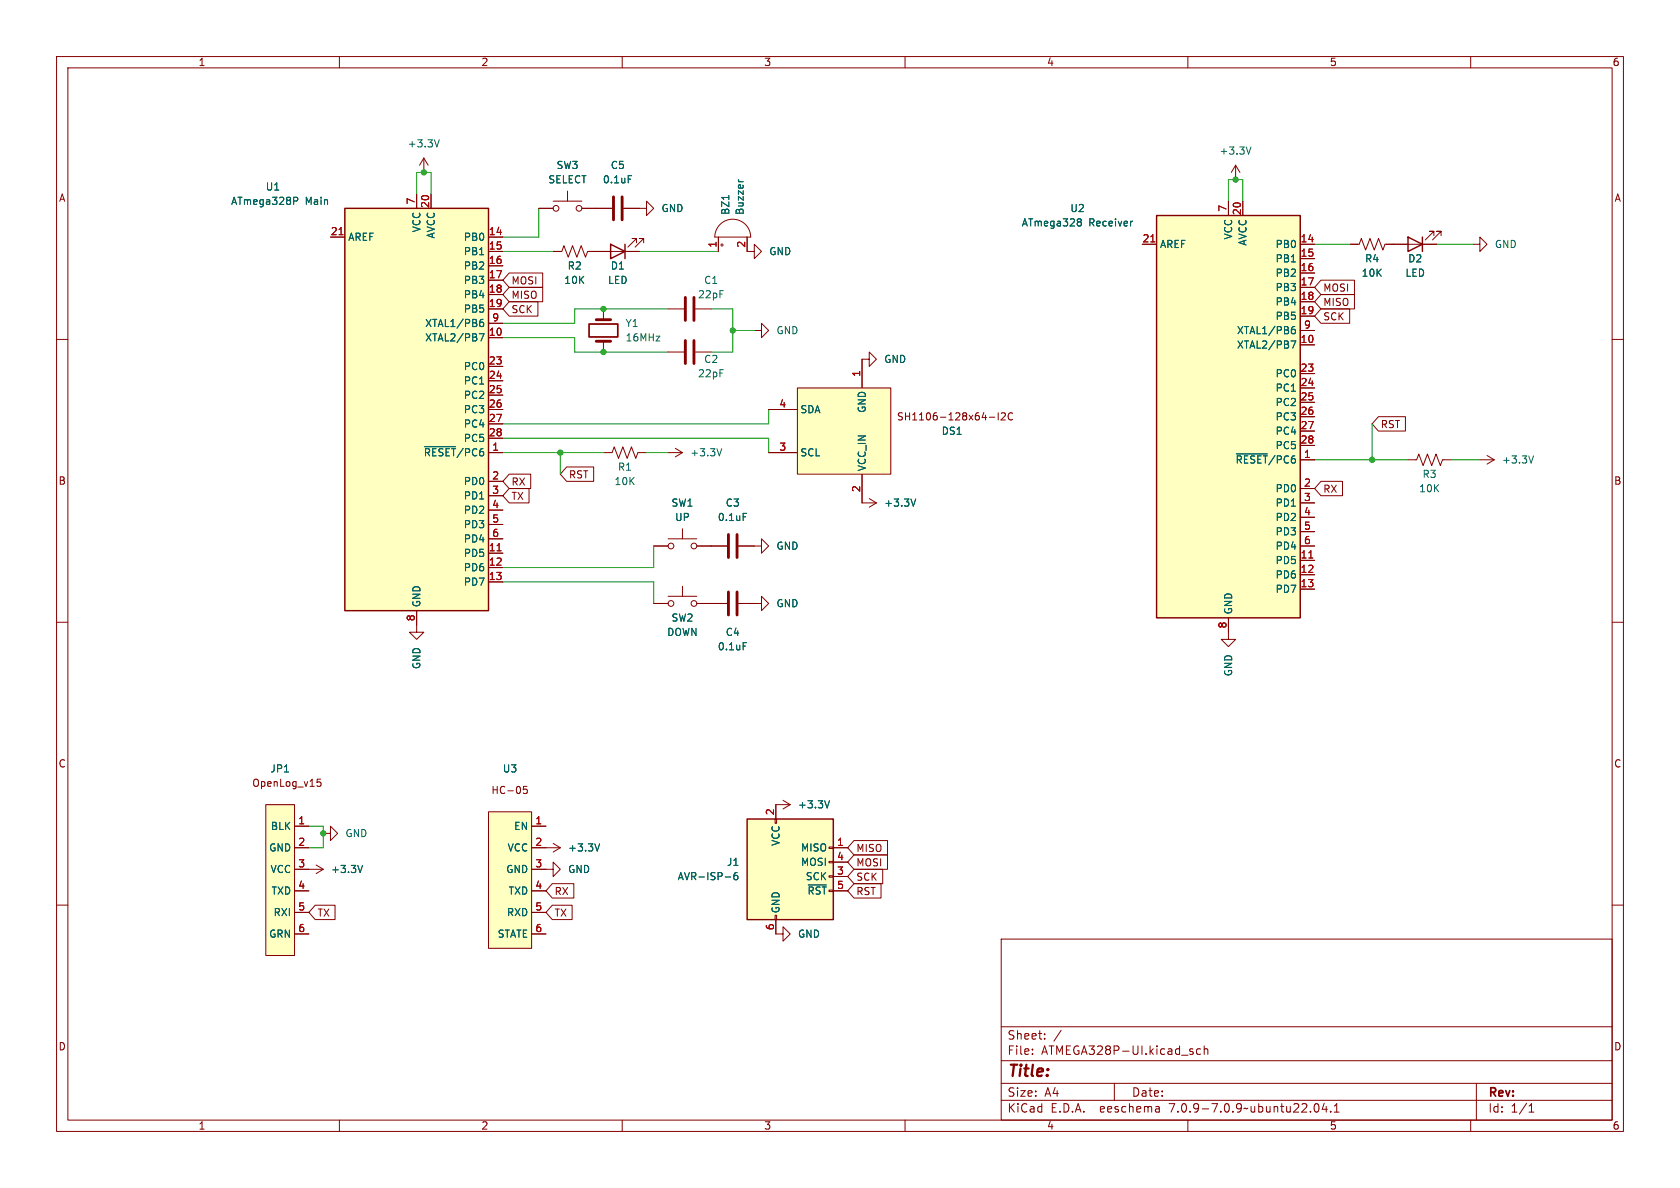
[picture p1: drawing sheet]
<svg xmlns="http://www.w3.org/2000/svg" width="297mm" height="210mm" viewBox="0 0 297 210" stroke-linecap="round" stroke-linejoin="round" font-family="sans-serif">
<g fill="none" stroke="#840000" stroke-width=".18">
<path d="M10 10h277v190h-277zM12 12h273v186h-273zM60 10v2M110 10v2M160 10v2M210 10v2M260 10v2M73.7 34.3v2.5M74.9 27.9l-.7 1.3M74.9 27.9v2.6M74.9 27.9l.8 1.3M76.2 34.3v2.5"/>
<path d="M95.2 36.8h2.6M97.8 35.6h5.1M100.3 33.8v1.8M102.9 36.8h5.3M110.2 36.8h4.1v-1.2l1.3 1.2-1.3 1.3v-1.3M127.3 39.7a3.2 3.2 0 0 1 3.5-.7 3.2 3.2 0 0 1 1.9 2.9h-6.3a3.2 3.2 0 0 1 .9-2.2zM217.2 35.6v2.5M218.4 29.2l-.7 1.3M218.4 29.2v2.6M218.4 29.2l.8 1.3M219.7 35.6v2.5M10 60h2"/>
<path d="M58.4 41.9h2.6M86.4 44.5h2.5M86.4 54.6h2.5M86.4 59.7h2.5M86.4 41.9h2.5M86.4 47h2.5M86.4 49.5h2.5M86.4 52.1h2.5M86.4 57.2h2.5M90 50.8h5.9v2.5h-5.9l-1.1-1.2zM90 53.3h5.1v2.6h-5.1l-1.1-1.3zM90 48.3h5.9v2.5h-5.9l-1.1-1.3z"/>
<path d="M97.8 44.5h1.5l.4-1.1 .8 2.1 .7-2.1 .8 2.1 .7-2.1 .8 2.1 .4-1h9.1M106.7 54.6v1.9M112.5 42.9v-.7h-.7h.7l-1.5 1.5M113.8 42.9v-.7h-.8h.8l-1.5 1.5M118.1 54.6h2.8M122.9 54.6h2.8M127 41.9v2.6M127.4 43.3h.5M127.6 43.1v.5M132.1 41.9v2.6h1.2v-1.3l1.3 1.3-1.3 1.2v-1.2M133.3 58.4h1.3v-1.2l1.3 1.2-1.3 1.3v-1.3M201.9 43.2h2.6"/>
<path d="M229.9 43.2h2.5M229.9 45.7h2.5M229.9 48.3h2.5M229.9 50.8h2.5M229.9 53.3h2.5M229.9 55.9h2.5M229.9 58.4h2.5M233.5 49.5h6v2.6h-6l-1.1-1.3zM233.5 54.6h5.1v2.6h-5.1l-1.1-1.3zM233.5 52.1h6v2.5h-6l-1.1-1.3zM238.8 43.2h1.5l.4-1 .7 2 .8-2 .8 2 .7-2 .8 2 .4-1h9.1M253.5 41.7v-.8h-.8h.8l-1.5 1.5"/>
<path d="M254.8 41.7v-.8h-.8h.8l-1.6 1.5M260.3 43.2h1.3v-1.3l1.3 1.3-1.3 1.3v-1.3M285 60h2M86.4 72.4h2.5M86.4 64.8h2.5M86.4 67.3h2.5M86.4 69.9h2.5M86.4 74.9h2.5M86.4 77.5h2.5M106.7 60.3v1.9M118.1 62.2h2.8M119.4 79.2l1.2 .8"/>
<path d="M122.9 62.2h2.8M135.9 72.4h5M141 68.6h16.5v15.2h-16.5zM153.7 63.5v1.3l1.2-1.3-1.2-1.3v1.3h-1.3v5M174.9 73.8h1M176.5 73v1.2M177 73.1l.5-.1 .2 .3-.7 .9h.7M179 73.1a.6 .6 0 0 0-.8 .4 .6 .6 0 0 0 .6 .7l.2-.1M229.9 61h2.5M229.9 66h2.5M229.9 68.6h2.5M229.9 71.1h2.5"/>
<path d="M229.9 73.7h2.5M229.9 76.2h2.5M229.9 78.7h2.5M243.7 73.7h4.8v2.5h-4.8l-1.1-1.3zM86.4 80h2.5M86.4 97.8h2.5M86.4 85.1h2.5M86.4 87.6h2.5M86.4 90.2h2.5M86.4 92.7h2.5M86.4 95.3h2.5M90 86.4h3.5v2.5h-3.5l-1.1-1.3z"/>
<path d="M90 83.8h3.8v2.6h-3.8l-1.1-1.3zM100.2 82.5h4.8v2.6h-4.8l-1.1-1.3zM106.7 80h1.5l.4-1 .7 2 .8-2 .8 2 .7-2 .8 2 .4-1h1.5M115.6 96.5h2.5M118.1 80h2.5M118.1 95.3h5.1M120.6 80l-1.2 .8M120.6 93.5v1.8M123.2 96.5h5.3M130.6 96.5h4v-1.2l1.3 1.2-1.3 1.3v-1.3M135.9 80h5M152.4 83.9v5h2.5"/>
<path d="M153.7 88.1l1.2 .8M154.9 88.9l-1.2 .8M229.9 88.9h2.5M229.9 96.5h2.5M229.9 81.3h2.5M229.9 99.1h2.5M229.9 86.4h2.5M229.9 91.4h2.5M229.9 94h2.5M233.5 85.1h3.8v2.5h-3.8l-1.1-1.2zM248.9 81.3h1.5l.4-1 .8 2 .7-2 .8 2 .8-2 .7 2 .4-1h1.5M261.6 81.3h2.6"/>
<path d="M262.9 80.5l1.3 .8M264.2 81.3l-1.3 .7M10 110h2M73.7 108v3.8h1.2l-1.2 1.2-1.3-1.2h1.3M86.4 100.3h2.5M86.4 102.9h2.5M115.6 106.7h2.5M118.1 105.4h5.1M120.6 103.6v1.8M123.2 106.7h5.3M130.6 106.7h4v-1.3l1.3 1.3-1.3 1.3v-1.3M217.2 109.2v3.8h1.2l-1.2 1.3-1.3-1.3h1.3"/>
<path d="M229.9 101.6h2.5M229.9 104.1h2.5M285 110h2M56.1 138.3l.4-.1 .3 .3-.2 .4h-.5M56.1 137.7h.6M91.8 139.1l.2 .4-.2 .7M93.2 139h-.6l-.1 .6 .2-.1 .4 .1 .1 .1v.5l-.2 .1-.5-.1M10 160h2M47 142.2h5.1v26.7h-5.1zM52.1 149.9h2.5M52.1 146.1h2.5M52.1 153.7h5"/>
<path d="M52.1 157.5h2.5M55.9 152.9l1.2 .8M57.1 147.3h1.3v-1.2l1.3 1.2-1.3 1.3v-1.3M57.1 153.7l-1.2 .7M86.4 143.5h7.6v24.1h-7.6zM94 153.7h3.8v-1.3l1.3 1.3-1.3 1.2v-1.2M94 149.9h5.1M94 146.1h2.5M94 157.5h2.5M97.6 156.2h3.8v2.6h-3.8l-1.1-1.3zM97.8 149.1l1.3 .8M99.1 149.9l-1.3 .7"/>
<path d="M137 144.8h.3v.7h-.3zM138.4 141.5l1.3 .7M139.7 142.2h-2.5v2.6M139.7 142.2l-1.3 .8M146.6 154.8h.7v.3h-.7zM146.6 152.3h.7v.2h-.7zM146.6 149.7h.7v.3h-.7zM147.3 149.9h2.6M147.3 157.5h2.6M147.3 154.9h2.6M147.3 152.4h2.6M151 151.1h5.9v2.6h-5.9l-1.1-1.3z"/>
<path d="M151 153.7h5.1v2.5h-5.1l-1.1-1.3zM151 148.6h5.9v2.5h-5.9l-1.1-1.2zM151 156.2h4.8v2.6h-4.8l-1.1-1.3zM285 160h2M52.1 161.3h2.5M52.1 165.1h2.5M55.7 160h3.5v2.6h-3.5l-1.1-1.3zM94 161.3h2.5M94 165.1h2.5M97.6 160h3.5v2.6h-3.5l-1.1-1.3zM137 161.8h.3v.8h-.3zM137.2 162.6v2.5h1.2v-1.3l1.3 1.3-1.3 1.3v-1.3"/>
<path d="M177 166h108v32h-108zM60 198v2M110 198v2M160 198v2M177 194.5h108M177 191.5h108M177 187.5h108M177 181.5h108M182.5 186.3v.1M182.5 185.5v.1M184.7 183.6v.1M184.7 182.8v.1"/>
<path d="M187.6 182.1l-1.3 2M197 191.5v3M204.9 195.7l.1 .9M205 196.5l-.2 .1M205 196h-.2M210 198v2M212.2 185.5l-.4-.1-.3 .3v.4l.2 .2h.5M212.9 185.5l.2-.1 .4 .1v.9M212.9 184.9v1.5M232.5 195.2l.2-.1a.81 .81 0 0 1 .6 .6 .81 .81 0 0 1-.3 .8l-.2 .1a.81 .81 0 0 1-.3-1.4zM234.1 195l-.4 1.1h1M234.5 195.6v1"/>
<path d="M235.2 196.5v.1M235.9 196.6h.8M235.9 195.5l.4-.4v1.5M260 198v2M261 191.5v6.5M270.3 196.6h.9M270.3 195.5l.4-.4v1.5"/>
<circle cx="98.3" cy="36.8" r=".51"/>
<circle cx="102.4" cy="36.8" r=".51"/>
<circle cx="118.6" cy="96.5" r=".51"/>
<circle cx="122.7" cy="96.5" r=".51"/>
<circle cx="118.6" cy="106.7" r=".51"/>
<circle cx="122.7" cy="106.7" r=".51"/>
</g>
<g fill="#ffffc2" stroke="#ffffc2" stroke-width=".18">
<path d="M141 68.6h16.5v15.2h-16.5z"/>
<path d="M86.4 143.5h7.6v24.1h-7.6z"/>
<path d="M61 36.8h25.4v71.2h-25.4z"/>
<path d="M132.1 144.8h15.2v17.8h-15.2z"/>
<path d="M204.5 38.1h25.4v71.1h-25.4z"/>
<path d="M47 142.2h5.1v26.7h-5.1z"/>
</g>
<path d="M104.1 57.3h5.1v2.3h-5.1z" fill="none" stroke="#840000" stroke-width=".3"/>
<path d="M108.5 34.8v4.1M110 34.8v4.1M105.4 56.5h2.5M121.2 52.6v4M122.7 52.6v4M105.4 60.3h2.5M121.2 60.2v4.1M122.7 60.2v4.1M128.8 94.5v4.1M130.3 94.5v4.1M128.8 104.6v4.1M130.3 104.6v4.1" fill="none" stroke="#840000" stroke-width=".51"/>
<g fill="none" stroke="#006464" stroke-width=".18">
<path d="M51.9 34.9h.5l.2 .2-.1 .4h-.6M77.7 24.7l-.5 1.3M111.1 31.1h.6M128.8 34.5v.8M130.5 31.8l.1 .2M190.7 38.7h.2l.3 .2-.3 .3M190.7 39.2h.2M190.9 39.2l.3 .3v.2l-.2 .2h-.3M200.2 39.1l-.2 .1M221.2 26l-.5 1.2M84.7 59h.9l-.6 1.3M84.8 57.1l.5-.2 .2 .3-.1 .5h-.4l-.2-.1"/>
<path d="M85.4 56.5h-.4l-.2 .3M228.4 58.3l.4-.1 .2 .3-.1 .4-.4 .1-.1-.1M228.9 57.7l-.4 .1-.1 .2M75.1 79h5.4M127.6 79.3l-.4 1.3M228.2 60.3h.9l-.6 1.2M131.4 90.7h.6M161.9 88.2l-.4 1.3M218.6 80.2h5.5M271.1 80.6l-.4 1.3M131.4 113.6h.6M64.1 153l-.4 1.2"/>
<path d="M106 149.2l-.4 1.2M128.2 155h1M130.3 154.2l-.3 .1a.86 .86 0 0 0 0 1.2l.4-.1 .1-.4-.3-.3-.3 .1-.2 .2M142.9 156.4h3.2M146.6 141.5l-.4 1.3"/>
</g>
<path d="M61 36.8h25.4v71.2h-25.4zM204.5 38.1h25.4v71.1h-25.4zM107.9 43.2l2.6 1.3-2.6 1.2zM110.5 43.2v2.5M248.9 41.9l2.6 1.3-2.6 1.3zM251.5 41.9v2.6M132.1 144.8h15.2v17.8h-15.2z" fill="none" stroke="#840000" stroke-width=".25"/>
<path d="M59.9 41.5h.8M203.4 42.8h.8M87.9 97.4h.7M231.4 98.6h.7" fill="none" stroke="#a90000" stroke-width=".18"/>
<g fill="none" stroke="#009600" stroke-width=".18">
<path d="M73.7 34.3v-3.8h2.5v3.8M95.2 36.8v5.1h-6.3M217.2 35.6v-3.8h2.5v3.8M88.9 59.7h12.7v2.5h16.5M88.9 44.5h8.9M113 44.5h14M118.1 54.6h-16.5v2.6h-12.7M125.7 54.6h3.8v7.6h-3.8M129.5 58.4h3.8M232.4 43.2h6.4M254 43.2h6.3M88.9 77.5h47v2.5"/>
<path d="M135.9 72.4v2.5h-47M242.6 74.9v6.4M88.9 80h17.8M99.1 80v3.8M114.3 80h3.8M115.6 96.5v3.8h-26.7M232.4 81.3h16.5M256.5 81.3h5.1M88.9 102.9h26.7v3.8M54.6 146.1h2.5v3.8h-2.5"/>
</g>
<g fill="#009600" stroke="#009600" stroke-width=".18">
<circle cx="242.6" cy="81.3" r=".46"/>
<circle cx="218.4" cy="31.8" r=".46"/>
<circle cx="129.5" cy="58.4" r=".46"/>
<circle cx="106.7" cy="62.2" r=".46"/>
<circle cx="74.9" cy="30.5" r=".46"/>
<circle cx="106.7" cy="54.6" r=".46"/>
<circle cx="99.1" cy="80" r=".46"/>
<circle cx="57.1" cy="147.3" r=".46"/>
</g>
<text font-size="2.8" fill="#840000" x="178" y="190.9">Title:</text>
<g font-size="2.1" fill="#840000">
<text x="178" y="184">Sheet:</text>
<text x="178" y="186.7">File:</text>
<text x="184.1" y="186.7">ATMEGA328P-UI.kicad_sch</text>
<text x="178" y="196.9">KiCad</text>
<text x="178" y="194.1">Size:</text>
<text x="184.7" y="194.1">A4</text>
<text x="185.7" y="196.9">E.D.A.</text>
<text x="194.6" y="196.9">eeschema</text>
<text x="200" y="194.1">Date:</text>
<text x="207" y="196.9">7.0.9-7.0.9~ubuntu22.04.1</text>
<text x="263" y="194.3">Rev:</text>
<text x="263" y="196.9">Id:</text>
<text x="267.1" y="196.9">1/1</text>
</g>
<g font-size="1.8" fill="#840000">
<text x="35" y="11.9">1</text>
<text x="85" y="11.9">2</text>
<text x="135" y="11.9">3</text>
<text x="185" y="11.9">4</text>
<text x="235" y="11.9">5</text>
<text x="285" y="11.9">6</text>
<text x="10.3" y="35.9">A</text>
<text x="285.3" y="35.9">A</text>
<text x="90.3" y="53">MISO</text>
<text x="90.3" y="50.5">MOSI</text>
<text x="233.8" y="51.8">MOSI</text>
<text x="90.3" y="55.6">SCK</text>
<text x="233.8" y="56.8">SCK</text>
<text x="233.8" y="54.3">MISO</text>
<text x="158.5" y="74.5">SH1106-128x64-I2C</text>
<text x="244" y="75.9">RST</text>
<text x="10.3" y="85.9">B</text>
<text x="90.3" y="88.6">TX</text>
<text x="90.3" y="86">RX</text>
<text x="100.5" y="84.8">RST</text>
<text x="233.8" y="87.3">RX</text>
<text x="285.3" y="85.9">B</text>
<text x="10.3" y="135.9">C</text>
<text x="285.3" y="135.9">C</text>
<text x="44.5" y="139.3">OpenLog_v15</text>
<text x="86.2" y="140.6">HC-05</text>
<text x="151.3" y="153.4">MOSI</text>
<text x="151.3" y="155.9">SCK</text>
<text x="151.3" y="150.8">MISO</text>
<text x="97.9" y="158.4">RX</text>
<text x="151.3" y="158.4">RST</text>
<text x="56" y="162.2">TX</text>
<text x="97.9" y="162.2">TX</text>
<text x="10.3" y="185.9">D</text>
<text x="285.3" y="185.9">D</text>
<text x="35" y="199.9">1</text>
<text x="85" y="199.9">2</text>
<text x="135" y="199.9">3</text>
<text x="185" y="199.9">4</text>
<text x="235" y="199.9">5</text>
<text x="285" y="199.9">6</text>
</g>
<g font-size="1.8" fill="#006464">
<text x="72" y="26.3">+3.3V</text>
<text x="215.5" y="27.5">+3.3V</text>
<text x="46.9" y="33.9">U1</text>
<text x="96.8" y="32.6">SELECT</text>
<text x="98.3" y="30.1">SW3</text>
<text x="106.5" y="32.6">0.1uF</text>
<text x="107.9" y="30.1">C5</text>
<text x="40.8" y="36.4">ATmega328P</text>
<text x="54" y="36.4">Main</text>
<text x="74.5" y="41.2" transform="rotate(-90 74.5 41.2)">VCC</text>
<text x="116.8" y="37.7">GND</text>
<text x="129.1" y="38.1" transform="rotate(-90 129.1 38.1)">BZ1</text>
<text x="131.7" y="38.1" transform="rotate(-90 131.7 38.1)">Buzzer</text>
<text x="180.5" y="40.2">ATmega328</text>
<text x="189.1" y="37.7">U2</text>
<text x="192.5" y="40.2">Receiver</text>
<text x="61.5" y="42.8">AREF</text>
<text x="77.1" y="42.3" transform="rotate(-90 77.1 42.3)">AVCC</text>
<text x="81.9" y="42.8">PB0</text>
<text x="81.9" y="45.3">PB1</text>
<text x="81.9" y="47.9">PB2</text>
<text x="100.3" y="47.9">R2</text>
<text x="107.9" y="47.9">D1</text>
<text x="135.9" y="45.3">GND</text>
<text x="205" y="44">AREF</text>
<text x="218" y="42.4" transform="rotate(-90 218 42.4)">VCC</text>
<text x="220.6" y="43.5" transform="rotate(-90 220.6 43.5)">AVCC</text>
<text x="225.4" y="44">PB0</text>
<text x="225.4" y="46.6">PB1</text>
<text x="241.2" y="46.6">R4</text>
<text x="248.8" y="46.6">D2</text>
<text x="264.2" y="44">GND</text>
<text x="81.9" y="50.4">PB3</text>
<text x="81.9" y="52.9">PB4</text>
<text x="99.7" y="50.4">10K</text>
<text x="107.4" y="50.4">LED</text>
<text x="123.3" y="52.9">22pF</text>
<text x="124.4" y="50.4">C1</text>
<text x="225.4" y="49.1">PB2</text>
<text x="225.4" y="51.7">PB3</text>
<text x="240.6" y="49.1">10K</text>
<text x="248.4" y="49.1">LED</text>
<text x="75.1" y="58">XTAL1/PB6</text>
<text x="81.9" y="55.5">PB5</text>
<text x="110.5" y="58">Y1</text>
<text x="137.2" y="59.3">GND</text>
<text x="218.6" y="59.3">XTAL1/PB6</text>
<text x="225.4" y="54.2">PB4</text>
<text x="225.4" y="56.7">PB5</text>
<text x="75.1" y="60.6">XTAL2/PB7</text>
<text x="81.9" y="65.6">PC0</text>
<text x="110.5" y="60.6">16MHz</text>
<text x="124.4" y="64.4">C2</text>
<text x="156.2" y="64.4">GND</text>
<text x="218.6" y="61.8">XTAL2/PB7</text>
<text x="81.9" y="68.2">PC1</text>
<text x="81.9" y="70.7">PC2</text>
<text x="123.3" y="66.9">22pF</text>
<text x="225.4" y="66.9">PC0</text>
<text x="225.4" y="69.4">PC1</text>
<text x="225.4" y="72">PC2</text>
<text x="81.9" y="73.3">PC3</text>
<text x="81.9" y="75.8">PC4</text>
<text x="141.4" y="73.3">SDA</text>
<text x="153.3" y="73.1" transform="rotate(-90 153.3 73.1)">GND</text>
<text x="166.4" y="77.1">DS1</text>
<text x="225.4" y="74.5">PC3</text>
<text x="225.4" y="77.1">PC4</text>
<text x="74.8" y="80.9">~{RESET}/PC6</text>
<text x="81.9" y="78.3">PC5</text>
<text x="109.1" y="83.4">R1</text>
<text x="121.9" y="80.9">+3.3V</text>
<text x="141.4" y="80.9">SCL</text>
<text x="153.3" y="83.4" transform="rotate(-90 153.3 83.4)">VCC_IN</text>
<text x="218.3" y="82.1">~{RESET}/PC6</text>
<text x="225.4" y="79.6">PC5</text>
<text x="265.4" y="82.1">+3.3V</text>
<text x="81.9" y="86">PD0</text>
<text x="81.9" y="88.5">PD1</text>
<text x="108.5" y="86">10K</text>
<text x="118.6" y="89.8">SW1</text>
<text x="128.2" y="89.8">C3</text>
<text x="156.2" y="89.8">+3.3V</text>
<text x="225.4" y="87.2">PD0</text>
<text x="225.4" y="89.8">PD1</text>
<text x="250.8" y="87.2">10K</text>
<text x="251.4" y="84.7">R3</text>
<text x="81.9" y="91">PD2</text>
<text x="81.9" y="93.6">PD3</text>
<text x="119.2" y="92.3">UP</text>
<text x="126.8" y="92.3">0.1uF</text>
<text x="225.4" y="92.3">PD2</text>
<text x="225.4" y="94.8">PD3</text>
<text x="81.9" y="98.7">PD5</text>
<text x="81.9" y="101.2">PD6</text>
<text x="81.9" y="96.1">PD4</text>
<text x="137.2" y="97.4">GND</text>
<text x="225.4" y="99.9">PD5</text>
<text x="225.4" y="97.4">PD4</text>
<text x="74.5" y="107.4" transform="rotate(-90 74.5 107.4)">GND</text>
<text x="81.9" y="103.7">PD7</text>
<text x="137.2" y="107.5">GND</text>
<text x="225.4" y="102.5">PD6</text>
<text x="225.4" y="105">PD7</text>
<text x="117.9" y="112.6">DOWN</text>
<text x="118.6" y="110.1">SW2</text>
<text x="128.2" y="112.6">C4</text>
<text x="218" y="108.7" transform="rotate(-90 218 108.7)">GND</text>
<text x="74.5" y="118.4" transform="rotate(-90 74.5 118.4)">GND</text>
<text x="126.8" y="115.2">0.1uF</text>
<text x="218" y="119.7" transform="rotate(-90 218 119.7)">GND</text>
<text x="47.7" y="136.8">JP1</text>
<text x="88.8" y="136.8">U3</text>
<text x="141" y="143.1">+3.3V</text>
<text x="47.8" y="146.9">BLK</text>
<text x="61" y="148.2">GND</text>
<text x="90.8" y="146.9">EN</text>
<text x="138" y="149.6" transform="rotate(-90 138 149.6)">VCC</text>
<text x="47.5" y="150.7">GND</text>
<text x="47.7" y="154.5">VCC</text>
<text x="58.4" y="154.5">+3.3V</text>
<text x="89.4" y="154.5">GND</text>
<text x="89.6" y="150.7">VCC</text>
<text x="100.3" y="154.5">GND</text>
<text x="100.3" y="150.7">+3.3V</text>
<text x="119.7" y="155.8">AVR-ISP-6</text>
<text x="128.4" y="153.3">J1</text>
<text x="141.5" y="150.7">MISO</text>
<text x="141.5" y="153.3">MOSI</text>
<text x="142.4" y="155.8">SCK</text>
<text x="47.9" y="158.3">TXD</text>
<text x="89.8" y="158.3">TXD</text>
<text x="138" y="161.5" transform="rotate(-90 138 161.5)">GND</text>
<text x="142.7" y="158.3">~{RST}</text>
<text x="47.5" y="166">GRN</text>
<text x="48.3" y="162.2">RXI</text>
<text x="87.9" y="166">STATE</text>
<text x="89.5" y="162.2">RXD</text>
<text x="141" y="166">GND</text>
</g>
<g font-size="1.8" fill="#a90000">
<text x="58.4" y="41.7">21</text>
<text x="73.4" y="36.3" transform="rotate(-90 73.4 36.3)">7</text>
<text x="75.9" y="36.9" transform="rotate(-90 75.9 36.9)">20</text>
<text x="86.3" y="41.7">14</text>
<text x="216.9" y="37.5" transform="rotate(-90 216.9 37.5)">7</text>
<text x="219.5" y="38.1" transform="rotate(-90 219.5 38.1)">20</text>
<text x="86.3" y="44.2">15</text>
<text x="86.3" y="46.7">16</text>
<text x="126.7" y="43.9" transform="rotate(-90 126.7 43.9)">1</text>
<text x="131.8" y="43.9" transform="rotate(-90 131.8 43.9)">2</text>
<text x="201.9" y="42.9">21</text>
<text x="229.8" y="42.9">14</text>
<text x="229.8" y="45.5">15</text>
<text x="86.3" y="49.3">17</text>
<text x="86.3" y="51.8">18</text>
<text x="229.8" y="48">16</text>
<text x="229.8" y="50.5">17</text>
<text x="229.8" y="53.1">18</text>
<text x="86.3" y="59.4">10</text>
<text x="86.3" y="54.4">19</text>
<text x="86.9" y="56.9">9</text>
<text x="229.8" y="55.6">19</text>
<text x="230.4" y="58.2">9</text>
<text x="86.3" y="64.5">23</text>
<text x="229.8" y="60.7">10</text>
<text x="229.8" y="65.8">23</text>
<text x="86.3" y="67.1">24</text>
<text x="86.3" y="69.6">25</text>
<text x="152.1" y="66.7" transform="rotate(-90 152.1 66.7)">1</text>
<text x="229.8" y="68.3">24</text>
<text x="229.8" y="70.9">25</text>
<text x="86.3" y="72.1">26</text>
<text x="86.3" y="74.7">27</text>
<text x="86.3" y="77.2">28</text>
<text x="137.7" y="72.1">4</text>
<text x="229.8" y="73.4">26</text>
<text x="229.8" y="75.9">27</text>
<text x="86.9" y="79.8">1</text>
<text x="137.7" y="79.8">3</text>
<text x="229.8" y="78.5">28</text>
<text x="230.4" y="81">1</text>
<text x="86.9" y="84.8">2</text>
<text x="86.9" y="87.4">3</text>
<text x="86.9" y="89.9">4</text>
<text x="152.1" y="87.1" transform="rotate(-90 152.1 87.1)">2</text>
<text x="230.4" y="86.1">2</text>
<text x="230.4" y="88.6">3</text>
<text x="86.9" y="92.5">5</text>
<text x="86.9" y="95">6</text>
<text x="230.4" y="91.2">4</text>
<text x="230.4" y="93.7">5</text>
<text x="86.3" y="97.5">11</text>
<text x="86.3" y="100.1">12</text>
<text x="229.8" y="98.8">11</text>
<text x="229.8" y="101.3">12</text>
<text x="230.4" y="96.3">6</text>
<text x="86.3" y="102.6">13</text>
<text x="229.8" y="103.9">13</text>
<text x="73.4" y="109.9" transform="rotate(-90 73.4 109.9)">8</text>
<text x="216.9" y="111.2" transform="rotate(-90 216.9 111.2)">8</text>
<text x="52.6" y="145.8">1</text>
<text x="52.6" y="149.6">2</text>
<text x="94.5" y="145.8">1</text>
<text x="94.5" y="149.6">2</text>
<text x="136.9" y="144.2" transform="rotate(-90 136.9 144.2)">2</text>
<text x="147.9" y="149.6">1</text>
<text x="52.6" y="153.4">3</text>
<text x="94.5" y="153.4">3</text>
<text x="147.9" y="154.7">3</text>
<text x="147.9" y="152.1">4</text>
<text x="52.6" y="157.2">4</text>
<text x="52.6" y="161">5</text>
<text x="94.5" y="157.2">4</text>
<text x="94.5" y="161">5</text>
<text x="147.9" y="157.2">5</text>
<text x="52.6" y="164.8">6</text>
<text x="94.5" y="164.8">6</text>
<text x="136.9" y="164.5" transform="rotate(-90 136.9 164.5)">6</text>
</g>
</svg>
